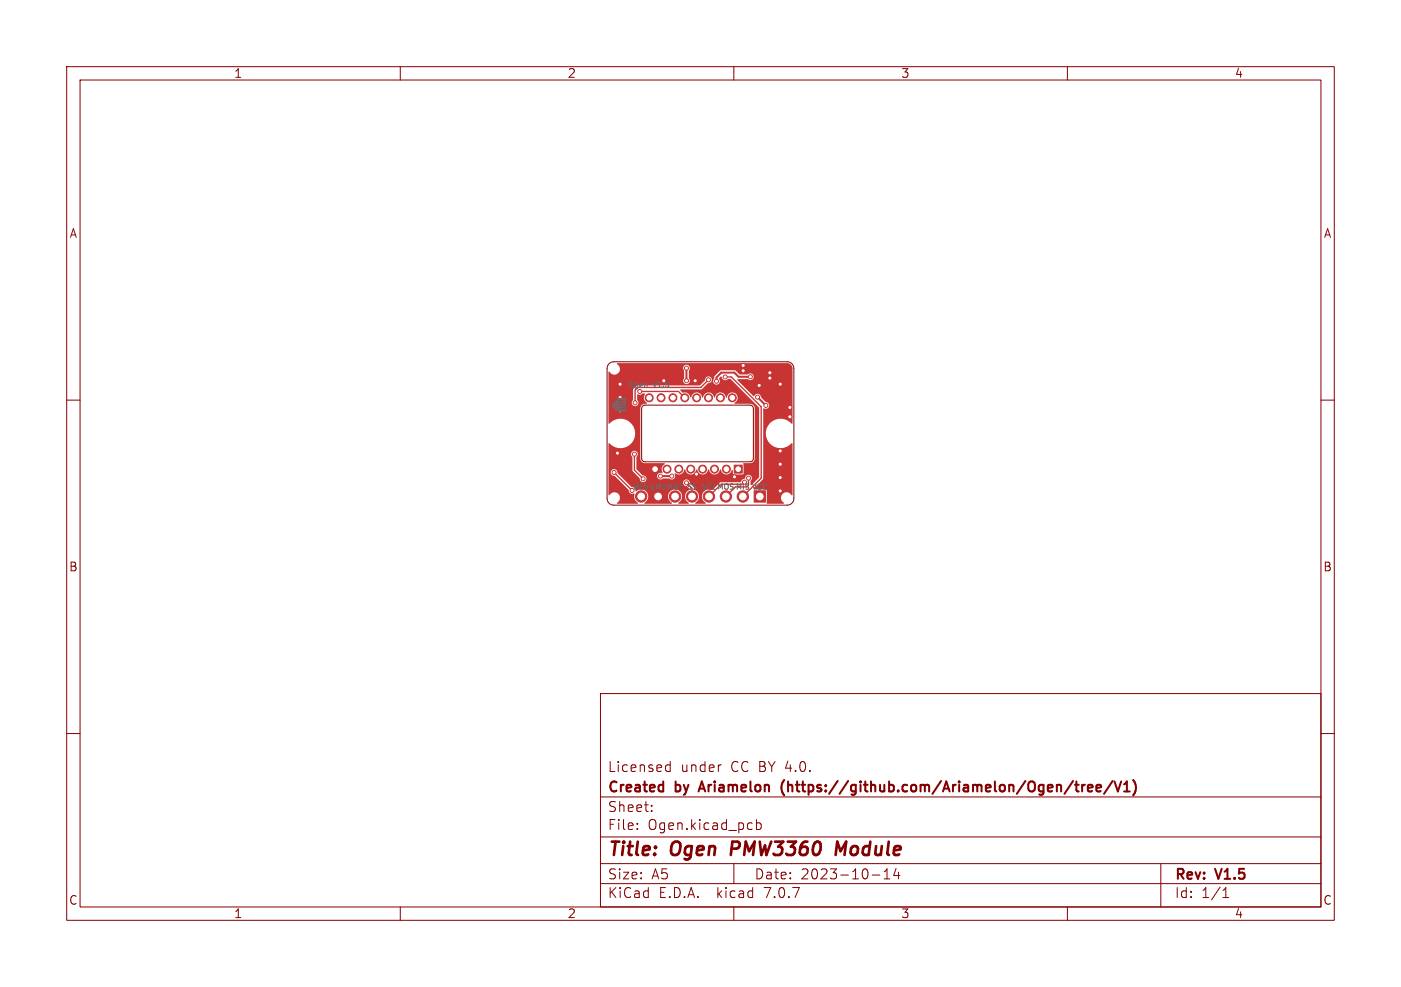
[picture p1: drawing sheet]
<svg xmlns="http://www.w3.org/2000/svg" width="210mm" height="148mm" viewBox="0 0 210 148" stroke-linecap="round" stroke-linejoin="round" font-family="sans-serif">
<g fill="#c83434" stroke="#c83434" stroke-width=".15">
<path d="M113 73.6h1.7v1.7h-1.7z"/>
<path d="M110.1 69.7h1.2v1.3h-1.2z"/>
<circle cx="111.3" cy="74.4" r=".85"/>
<circle cx="108.8" cy="74.4" r=".85"/>
<circle cx="106.3" cy="74.4" r=".85"/>
<circle cx="103.7" cy="74.4" r=".85"/>
<circle cx="101.2" cy="74.4" r=".85"/>
<circle cx="98.6" cy="74.4" r=".85"/>
<circle cx="96.1" cy="74.4" r=".85"/>
<circle cx="108.9" cy="70.3" r=".6"/>
<circle cx="107.1" cy="70.3" r=".6"/>
<circle cx="105.3" cy="70.3" r=".6"/>
<circle cx="103.5" cy="70.3" r=".6"/>
<circle cx="101.8" cy="70.3" r=".6"/>
<circle cx="100" cy="70.3" r=".6"/>
<circle cx="98.2" cy="70.3" r=".6"/>
<circle cx="97.3" cy="59.6" r=".6"/>
<circle cx="99.1" cy="59.6" r=".6"/>
<circle cx="100.9" cy="59.6" r=".6"/>
<circle cx="102.7" cy="59.6" r=".6"/>
<circle cx="104.4" cy="59.6" r=".6"/>
<circle cx="106.2" cy="59.6" r=".6"/>
<circle cx="108" cy="59.6" r=".6"/>
<circle cx="109.8" cy="59.6" r=".6"/>
<circle cx="115.4" cy="56.7" r=".3"/>
<circle cx="115.4" cy="55.9" r=".3"/>
<circle cx="118.4" cy="62.5" r=".3"/>
<circle cx="118.4" cy="61.1" r=".3"/>
<circle cx="111.4" cy="55.6" r=".3"/>
<circle cx="111.4" cy="54.8" r=".3"/>
<circle cx="110.1" cy="71.5" r=".3"/>
<circle cx="93" cy="57.6" r=".3"/>
<circle cx="117" cy="73.6" r=".3"/>
<circle cx="117" cy="71.6" r=".3"/>
<circle cx="104.4" cy="71.1" r=".3"/>
<circle cx="99.5" cy="57.1" r=".3"/>
<circle cx="93" cy="61.6" r=".3"/>
<circle cx="92.5" cy="68" r=".3"/>
<circle cx="117" cy="57.6" r=".3"/>
<circle cx="117" cy="69.6" r=".3"/>
<circle cx="93" cy="59.6" r=".3"/>
<circle cx="113.8" cy="57.8" r=".3"/>
<circle cx="104.2" cy="57.1" r=".3"/>
<circle cx="117" cy="67.6" r=".3"/>
<circle cx="102.9" cy="57.1" r=".3"/>
<circle cx="102.9" cy="55.2" r=".3"/>
<circle cx="114.8" cy="60.8" r=".3"/>
<circle cx="113.5" cy="59.6" r=".3"/>
<circle cx="94.7" cy="73.6" r=".3"/>
<circle cx="92" cy="70.9" r=".3"/>
<circle cx="95.1" cy="68.1" r=".3"/>
<circle cx="102.9" cy="72.4" r=".3"/>
<circle cx="106.2" cy="56.9" r=".3"/>
<circle cx="95.2" cy="60.4" r=".3"/>
<circle cx="96.4" cy="71.8" r=".3"/>
<circle cx="111.6" cy="72.3" r=".3"/>
<circle cx="112.2" cy="71.7" r=".3"/>
<circle cx="108.7" cy="56.5" r=".3"/>
<circle cx="95.9" cy="58.7" r=".3"/>
<circle cx="112.5" cy="56.5" r=".3"/>
<circle cx="100.7" cy="71.4" r=".3"/>
<circle cx="107.4" cy="57.2" r=".3"/>
<circle cx="99" cy="71.4" r=".3"/>
</g>
<path d="M102.9 55.2v1.9M102.9 57.1h.1M112.5 56.5h-1.8l-.6-.6h-2l-.7 .7v.6M113.5 59.6l1.3 1.2M99 71.4h1.7" fill="none" stroke="#c83434" stroke-width=".3"/>
<path d="M95.2 58.5v1.9M95.9 58.7h5.8l1 1M106.2 57l-1.1 1.1h-9.5M108.7 56.5h.9l4.5 4.5v10.7l-2.7 2.7M92.1 70.8l2.6 2.8M95.1 68.1v2.4l1.3 1.3M103.7 73.2v1.2M110.2 73l-1.4 1.4M111.6 72.3l-.3 .3h-3.2l-1.8 1.8M112.2 71.7v1" fill="none" stroke="#c83434" stroke-width=".2"/>
<path d="M91.2 55.8l.1-.1a.85 .85 0 0 0 1 .4 .85 .85 0 0 0 .6-.9h9.5l.1 .4v1.1a.52 .52 0 0 0 0 .8 .52 .52 0 0 0 .8-.1 .52 .52 0 0 0 0-.7v-1.2a.5 .5 0 0 0-.2-.8 .5 .5 0 0 0-.7 .5h-9.5l-.4-.7h.1h25.4a.8 .8 0 0 1 .8 .8v8.2h-.1a2.23 2.23 0 0 0-3.3 0 2.23 2.23 0 0 0 .1 3.2 2.23 2.23 0 0 0 3.2-.2l.1 7.7-.1 .1a.86 .86 0 0 0-1.4-.2 .86 .86 0 0 0 .2 1.4h-.1h-2.5v-2l-1.9-.2 1.4-1.5v-10.5l.1-.1a.51 .51 0 0 0 .8-.3 .51 .51 0 0 0-.5-.6l-.7-.8a.55 .55 0 0 0-.5-.5 .55 .55 0 0 0-.6 .4l-2.5-2.4 .1-.2 1.5 .1a.5 .5 0 0 0 .7-.1 .5 .5 0 0 0 0-.6 .5 .5 0 0 0-.7-.1h-1.2l-.8-.6h-2.1l-.9 .9-.1 .4a.51 .51 0 0 0 .1 .8 .51 .51 0 0 0 .7-.1 .51 .51 0 0 0 0-.7l.2-.3h.2a.54 .54 0 0 0 .3 .5 .54 .54 0 0 0 .6-.2l.4 .1 4.3 4.2v10.4l-1.2 1.2-.1-.1v-.4a.53 .53 0 0 0 .1-.7 .53 .53 0 0 0-.6-.3l-.2 .2-.2 .4a.75 .75 0 0 0-.6 .5h-3l-1.2 1.2a1.1 1.1 0 0 0-1.5 .5 1.1 1.1 0 0 0 .5 1.5h-.1h-1.5a1.14 1.14 0 0 0 .1-1.9l-.2-.2-.1-.3-.6-.6a.52 .52 0 0 0-.5-.6 .52 .52 0 0 0-.5 .5 .52 .52 0 0 0 .6 .5l.4 .5a1.13 1.13 0 0 0-.7 1 1.13 1.13 0 0 0 .6 1.1h-.1h-1.5a1.14 1.14 0 0 0 .1-1.9 1.09 1.09 0 0 0-1.5 .4 1.09 1.09 0 0 0 .4 1.5h-.1h-4a1.14 1.14 0 0 0 .1-1.9 1.25 1.25 0 0 0-1.4 .1v-.2a.57 .57 0 0 0-.7-.5l-2-2.1a.52 .52 0 0 0-.6-.5 .52 .52 0 0 0-.5 .5 .52 .52 0 0 0 .7 .5l2 2.2a.57 .57 0 0 0 .9 .4v.1a1.25 1.25 0 0 0 .5 1.4h-.1h-3a.9 .9 0 0 0 .4-.9 .9 .9 0 0 0-.5-.7 1.01 1.01 0 0 0-1.1 .4l-.1-6.2h3.4l.2 .5v2l1.1 1.1a.52 .52 0 0 0 .5 .6 .52 .52 0 0 0 .5-.6 .52 .52 0 0 0-.6-.4l-.9-.9v-1.9a.51 .51 0 0 0-.1-.9 .51 .51 0 0 0-.7 .5h-3.4l.1-1.6a2.24 2.24 0 0 0 3.2 .1 2.24 2.24 0 0 0 0-3.2 2.24 2.24 0 0 0-3.2 .1l-.1-3.1h3.5a.51 .51 0 0 0 .7 .5 .51 .51 0 0 0 .1-.9v-.8l.2-.1a.56 .56 0 0 0 .6-.1h.4v.1a.94 .94 0 0 0 .3 1.4h-.1a.75 .75 0 0 0-.9 .7v7.6l.1 .3 .2 .3 .3 .1h3v.1a.9 .9 0 0 0-.3 1.3 .53 .53 0 0 0-.8 .3 .53 .53 0 0 0 .6 .7l.3-.1h1a.54 .54 0 0 0 .7-.1 .54 .54 0 0 0 0-.7h.2a.86 .86 0 0 0 1.3-.6h.1a.84 .84 0 0 0 .9 .8 .84 .84 0 0 0 .8-.8h.1a.84 .84 0 0 0 .9 .8 .84 .84 0 0 0 .8-.8h.1a.84 .84 0 0 0 .9 .8 .84 .84 0 0 0 .8-.8h.1a.82 .82 0 0 0 .8 .8 .82 .82 0 0 0 .8-.7h.2v.5l.1 .1h1.3l.2-.1-.1-1.5h1.1a.7 .7 0 0 0 .6-.8v-7.5a.7 .7 0 0 0-.6-.7h-2.3l-.1-.1a.84 .84 0 0 0 .1-1.4 .84 .84 0 0 0-1.3 .6h-.1a.84 .84 0 0 0-.9-.8 .84 .84 0 0 0-.8 .8h-.1a.84 .84 0 0 0-.8-.8 .84 .84 0 0 0-.9 .8h-.1a.84 .84 0 0 0-.8-.8 .84 .84 0 0 0-.8 .8h-.1a.87 .87 0 0 0-1.2-.7l-.3-.3v-.2h3.1l1-.9a.52 .52 0 0 0 .6-.5 .52 .52 0 0 0-.5-.6 .52 .52 0 0 0-.5 .7l-.8 .7h-9.4l-.6 .6v1.5l-.2 .5h-3.5z" fill="#c83434"/>
<g fill="#fff" stroke="#fff" stroke-width=".15">
<circle cx="115.4" cy="56.7" r=".15"/>
<circle cx="115.4" cy="55.9" r=".15"/>
<circle cx="118.4" cy="62.5" r=".15"/>
<circle cx="118.4" cy="61.1" r=".15"/>
<circle cx="111.4" cy="55.6" r=".15"/>
<circle cx="111.4" cy="54.8" r=".15"/>
<circle cx="110.1" cy="71.5" r=".15"/>
<circle cx="93" cy="57.6" r=".15"/>
<circle cx="117" cy="73.6" r=".15"/>
<circle cx="117" cy="71.6" r=".15"/>
<circle cx="104.4" cy="71.1" r=".15"/>
<circle cx="99.5" cy="57.1" r=".15"/>
<circle cx="93" cy="61.6" r=".15"/>
<circle cx="92.6" cy="67.9" r=".15"/>
<circle cx="117" cy="57.6" r=".15"/>
<circle cx="117" cy="69.6" r=".15"/>
<circle cx="93" cy="59.6" r=".15"/>
<circle cx="113.8" cy="57.8" r=".15"/>
<circle cx="104.2" cy="57.1" r=".15"/>
<circle cx="117" cy="67.6" r=".15"/>
<circle cx="102.9" cy="57.1" r=".15"/>
<circle cx="102.9" cy="55.2" r=".15"/>
<circle cx="114.8" cy="60.8" r=".15"/>
<circle cx="113.6" cy="59.5" r=".15"/>
<circle cx="94.7" cy="73.5" r=".15"/>
<circle cx="92.1" cy="70.8" r=".15"/>
<circle cx="95.1" cy="68.1" r=".15"/>
<circle cx="102.9" cy="72.4" r=".15"/>
<circle cx="106.2" cy="56.9" r=".15"/>
<circle cx="95.2" cy="60.4" r=".15"/>
<circle cx="96.4" cy="71.8" r=".15"/>
<circle cx="111.6" cy="72.3" r=".15"/>
<circle cx="112.2" cy="71.7" r=".15"/>
<circle cx="108.7" cy="56.5" r=".15"/>
<circle cx="112.5" cy="56.5" r=".15"/>
<circle cx="100.7" cy="71.4" r=".15"/>
<circle cx="107.4" cy="57.2" r=".15"/>
<circle cx="99" cy="71.4" r=".15"/>
<circle cx="92.1" cy="55.3" r=".58"/>
<circle cx="92.1" cy="74.6" r=".58"/>
<circle cx="117.9" cy="74.6" r=".58"/>
<circle cx="113.9" cy="74.5" r=".5"/>
<circle cx="111.3" cy="74.5" r=".5"/>
<circle cx="108.8" cy="74.5" r=".5"/>
<circle cx="106.3" cy="74.5" r=".5"/>
<circle cx="103.7" cy="74.5" r=".5"/>
<circle cx="101.2" cy="74.5" r=".5"/>
<circle cx="98.6" cy="74.5" r=".5"/>
<circle cx="96.1" cy="74.5" r=".5"/>
<circle cx="110.7" cy="70.4" r=".35"/>
<circle cx="108.9" cy="70.4" r=".35"/>
<circle cx="107.1" cy="70.4" r=".35"/>
<circle cx="105.3" cy="70.4" r=".35"/>
<circle cx="103.5" cy="70.4" r=".35"/>
<circle cx="101.8" cy="70.4" r=".35"/>
<circle cx="100" cy="70.4" r=".35"/>
<circle cx="98.2" cy="70.4" r=".35"/>
<circle cx="97.3" cy="59.7" r=".35"/>
<circle cx="99.1" cy="59.7" r=".35"/>
<circle cx="100.9" cy="59.7" r=".35"/>
<circle cx="102.6" cy="59.7" r=".35"/>
<circle cx="104.4" cy="59.7" r=".35"/>
<circle cx="106.2" cy="59.7" r=".35"/>
<circle cx="108" cy="59.7" r=".35"/>
<circle cx="109.8" cy="59.7" r=".35"/>
<circle cx="117" cy="65" r="1.1"/>
<circle cx="93" cy="65" r="1.1"/>
</g>
<g fill="#626262" stroke="#626262" stroke-width=".15">
<path d="M91.7 60.7l1-1v2z"/>
<path d="M92.7 61.4h1.1v.3h-1.1z"/>
<path d="M92.7 59.7h1.1v.2h-1.1z"/>
</g>
<path d="M93.8 59.9v1.5" fill="none" stroke="#626262" stroke-width=".15"/>
<g fill="#626262">
<path d="M93 60.1h.2v.3h-.3z"/>
<path d="M92.7 59.9h1.1v1.6h-1.1v-.2l.8 .1 .2-.2v-.3l-.2-.1h-.6v.1h.6l.1 .3-.1 .1h-.8v-.8h1l-.4-.1v-.2l-.2-.2-.2 .1-.1 .4h-.1z"/>
</g>
<g fill="none" stroke="#840000" stroke-width=".15">
<path d="M10 10h190v128h-190zM12 12h186v124h-186zM60 10v2M110 10v2M160 10v2M10 60h2M91.3 54.5l.7-.2h26a1 1 0 0 1 1 1v19.4a1 1 0 0 1-1 1h-26a1 1 0 0 1-1-1v-19.4l.1-.4zM198 60h2M96.4 60.9l.3-.2h15.7l.3 .1 .2 .5v7.4v.3l-.5 .3h-15.7l-.3-.1-.2-.5v-7.4zM10 110h2M90 104h108v32h-108zM90 119.5h108"/>
<path d="M99.9 115.6h.6M99.9 114.8h.6M100.5 114.2v1.5M108 114.7h.1M198 110h2M60 136v2M90 132.5h108M90 129.5h108M90 125.5h108M95.5 124.2v.2M95.5 123.5v.1M97.7 121.5v.2"/>
<path d="M97.7 120.8v.1M110 136v2M110 129.5v3M113.4 122.9v1.5M113.4 123.5l.4-.1 .3 .3v.4l-.1 .2h-.6M130.7 131.2h1.2M132.5 131.8h.9M132.5 130.7l.5-.4v1.5M134.3 130.2l-.3 1.1h.9M134.7 130.8v1M160 136v2M174 129.5v6.5"/>
<path d="M183.3 134.6h.9M183.3 133.5l.4-.4v1.5"/>
</g>
<path d="M109.8 126.2l-.3 2M126.8 126.2l-.8 1.4-.5-1.4-.2 2" fill="none" stroke="#840000" stroke-width=".4"/>
<g fill="none" stroke="#840000" stroke-width=".3">
<path d="M99.3 117.7l.1 .1M99.4 117.2v1.5M99.4 118.6l-.1 .1M104.8 118.3h.8M105.2 117.2l-.5 1.5M117.6 117a1.72 1.72 0 0 0 0 2.3M163.1 118.2l.7-.2-.1-.2-.4-.1-.2 .2v.7h.6M164.3 118.2l.8-.2-.1-.2-.4-.1-.3 .2 .1 .7h.6M166.8 117.1l-1.3 1.9M167.1 117.2l.5 1.5 .5-1.5M168.5 118.7h.8M168.5 117.6l.4-.4v1.5"/>
<path d="M169.8 117a1.72 1.72 0 0 1 0 2.3"/>
</g>
<g font-size="2.8" fill="#840000">
<text x="91" y="128.9">Title:</text>
<text x="100.7" y="128.9">Ogen</text>
<text x="110.4" y="128.9">PMW3360</text>
<text x="126.9" y="128.9">Module</text>
</g>
<g font-size="2.1" fill="#840000">
<text x="91" y="119.2">Created</text>
<text x="91" y="116">Licensed</text>
<text x="101.3" y="119.2">by</text>
<text x="102" y="116">under</text>
<text x="105.6" y="119.2">Ariamelon</text>
<text x="109.6" y="116">CC BY 4.0.</text>
<text x="118.4" y="119.2">(https://github.com/Ariamelon/Ogen/tree/V1)</text>
<text x="91" y="124.7">File:</text>
<text x="91" y="122">Sheet:</text>
<text x="97.1" y="124.7">Ogen.kicad_pcb</text>
<text x="91" y="134.9">KiCad</text>
<text x="91" y="132.1">Size:</text>
<text x="97.7" y="132.1">A5</text>
<text x="98.7" y="134.9">E.D.A.</text>
<text x="107.6" y="134.9">kicad</text>
<text x="113" y="132.1">Date:</text>
<text x="114.8" y="134.9">7.0.7</text>
<text x="120" y="132.1">2023-10-14</text>
<text x="176" y="132.3">Rev:</text>
<text x="176" y="134.9">Id:</text>
<text x="180.1" y="134.9">1/1</text>
<text x="182.4" y="132.3">V1.5</text>
</g>
<g font-size="1.8" fill="#840000">
<text x="35" y="11.9">1</text>
<text x="85" y="11.9">2</text>
<text x="135" y="11.9">3</text>
<text x="185" y="11.9">4</text>
<text x="10.3" y="35.9">A</text>
<text x="198.4" y="35.9">A</text>
<text x="10.3" y="85.9">B</text>
<text x="198.3" y="85.9">B</text>
<text x="10.3" y="135.9">C</text>
<text x="35" y="137.9">1</text>
<text x="85" y="137.9">2</text>
<text x="135" y="137.9">3</text>
<text x="185" y="137.9">4</text>
<text x="198.3" y="135.9">C</text>
</g>
<g font-size="1.1" fill="#626262">
<text x="94.1" y="58.3">Ogen</text>
<text x="97.9" y="58.3">V1.5</text>
<text x="94.9" y="73.6">RESGNDMOT SS SCL MOS MIS VCC</text>
</g>
</svg>
